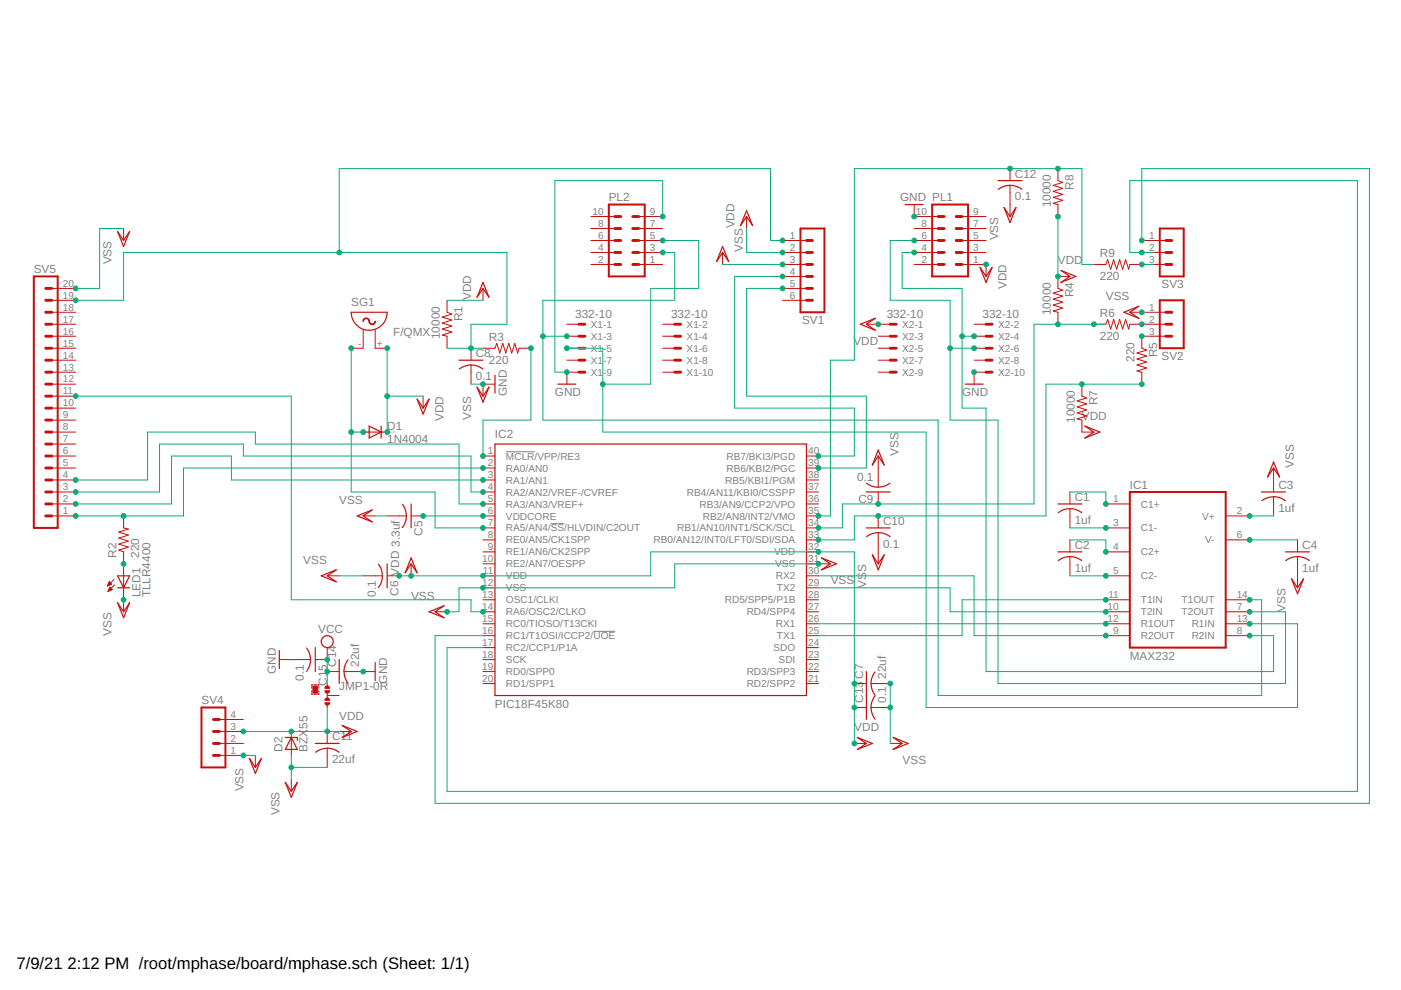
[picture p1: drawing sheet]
<svg xmlns="http://www.w3.org/2000/svg" width="297mm" height="210mm" viewBox="0 0 297 210" stroke-linecap="round" stroke-linejoin="round" font-family="sans-serif">
<path d="M107.3 95.8h6M116.8 111h2.8M125.8 133.9h4.6" fill="none" stroke="#808080" stroke-width=".21"/>
<path d="M7.2 58.6h5v53.3h-5zM129.1 43.4h7.6v15.2h-7.6zM169.7 48.5h5.1v17.7h-5.1zM197.6 43.4h7.7v15.2h-7.7zM245.9 48.5h5.1v10.1h-5.1zM245.9 63.7h5.1v10.1h-5.1zM239.5 104.3h20.4v33h-20.4zM42.7 150h5.1v12.7h-5.1z" fill="none" stroke="#c90d0c" stroke-width=".42"/>
<g fill="none" stroke="#c90d0c" stroke-width=".21">
<path d="M214.1 35.8v2.5M214.1 39.3v6.6M224.3 35.8v2.5l1 .4-2 .6 2 .6-2 .7 2 .6-2 .6 2 .7-2 .6 1 .3v2.5M26.2 48.5v2.5M125.3 51h5M125.3 53.5h5M125.3 56.1h5M125.3 48.5h5M125.3 45.9h5M135.4 51h5.1M135.4 53.5h5.1M135.4 56.1h5.1"/>
<path d="M135.4 48.5h5.1M135.4 45.9h5.1M153.2 53.5v2.6M158.3 45.9v2.6M165.9 51h5.1M165.9 53.5h5.1M165.9 56.1h5.1M165.9 58.6h5.1M193.8 51h5.1M193.8 53.5h5.1M193.8 56.1h5.1M193.8 48.5h5.1"/>
<path d="M193.8 43.4v2.5h5.1M204 51h5.1M204 53.5h5.1M204 56.1h5.1v2.5M204 48.5h5.1M204 45.9h5.1M226.8 58.6h-2.5v2.6l1 .3-2 .6 2 .7-2 .6 2 .7-2 .6 2 .6-2 .7 1 .2v2.5M231.9 56.1h2.6l.3-1 .7 2 .6-2 .6 2 .7-2 .6 2 .7-2 .6 2 .2-1h7.7M242.1 51h5.1M242.1 53.5h5.1M11 68.7h5M11 71.3h5"/>
<path d="M11 73.8h5M11 76.4h5M11 78.9h5M11 61.2h5M11 63.7h5M11 66.2h5M77 69.9v3.9h-2.5M79.5 69.9v3.9h2.6M94.8 63.7v2.5l1 .4-2 .6 2 .7-2 .6 2 .6-2 .7 2 .6-2 .6 1 .3v2.5M99.9 73.8v2.6M99.9 77.4v4M102.4 73.8h2.5l.4-1 .7 2 .6-2 .6 2 .7-2 .6 2 .6-2 .7 2 .2-1h2.6"/>
<path d="M102.4 61.2v2.5M120.2 68.7h2.5M120.2 71.3h2.5M120.2 73.8h2.5M120.2 76.4h2.5M122.7 78.9h-2.5v2.5M140.5 68.7h2.5M140.5 71.3h2.5M140.5 73.8h2.5M140.5 76.4h2.5M140.5 78.9h2.5M165.9 61.2h5.1"/>
<path d="M165.9 63.7h5.1M183.7 68.7h5M186.2 71.3h2.5M186.2 73.8h2.5M186.2 76.4h2.5M186.2 78.9h2.5M206.5 68.7h2.6M206.5 71.3h2.6M206.5 73.8h2.6M206.5 76.4h2.6M209.1 78.9h-2.6v2.5M231.9 68.7h2.6l.3-1 .7 2.1 .6-2.1 .6 2.1 .7-2.1 .6 2.1 .7-2.1 .6 2.1 .2-1.1h7.7"/>
<path d="M239.5 66.2h7.7M247.2 71.3h-5.1v2.5l1 .4-2 .6 2 .7-2 .6 2 .7-2 .6 2 .6-2 .7 1 .2v2.5M11 99.2h5M11 96.7h5M11 91.6h5M11 81.4h5M11 94.1h5M11 89.1h5M11 86.5h5M11 84h5M77 91.6h5.1M89.7 84v2.5"/>
<path d="M102.4 99.2h2.5M102.4 96.7h2.5M104.9 81.4h-2.5v2.6M171 99.2h2.5M171 96.7h2.5M186.2 96.7v6.6M229.4 81.4v2.6l1 .4-2 .6 2 .6-2 .7 2 .6-2 .6 2 .7-2 .6 1 .3v2.5h2.5M270 99.2v5.1M11 106.8h5M11 109.4h5M11 104.3h5M11 101.8h5"/>
<path d="M26.2 109.4v2.5l1 .3-2 .6 2 .7-2 .6 2 .6-2 .7 2 .6-2 .6 1 .4v12.7M77 109.4h2.5M82.1 109.4h4M87.2 109.4h2.5M87.2 119.5v2.6M102.4 106.8h2.5M102.4 111.9h2.5M102.4 117h2.5M102.4 109.4h2.5M102.4 114.5h2.5M102.4 104.3h2.5M102.4 101.8h2.5"/>
<path d="M102.4 119.5h2.5M171 106.8h2.5M171 111.9h2.5M171 117h2.5M171 109.4h2.5M171 114.5h2.5M171 104.3h2.5M171 101.8h2.5M171 119.5h5.1M186.2 104.3v2.5M186.2 109.4v2.5M186.2 112.9v6.6"/>
<path d="M226.8 104.3v2.5M226.8 107.9v4M226.8 114.5v2.5M226.8 118v4.1M234.5 106.8h5M234.5 111.9h5M234.5 117h5M259.9 109.4h5M259.9 114.5h5M270 105.3v4.1M275.1 114.5v2.5M275.1 118v6.6"/>
<path d="M22.8 124.1h.3M22.9 124h.4M22.9 125.3h.1M22.9 123.9h.7M23 123.8h.6M23 125.2h.3M23 123.6h.5M23 125.1h.6M23.1 123.5h.2M23.1 125h.7M23.1 123.4h.1M23.1 124.8h.5"/>
<path d="M23.2 123.4l.5 .5-.9 .3zM23.2 124.7h.3M23.2 124.6h.2M23.3 124.5l.5 .5-.9 .4zM24.2 122.9l-1.4 1.3M24.3 124l-1.4 1.4M59.2 139.8h6.6M69.4 122.1h2.5M69.4 137.3v2.5h-2.6M77 122.1h4.1M82.1 122.1h2.5M92.2 129.7h2.6"/>
<path d="M102.4 122.1h2.5M102.4 127.2h2.5M102.4 129.7h2.5M102.4 132.2h2.5M102.4 134.8h2.5M102.4 124.6h2.5M102.4 137.3h2.5M102.4 139.8h2.5M171 122.1h2.5M171 127.2h2.5M171 129.7h2.5M171 132.2h2.5"/>
<path d="M171 134.8h2.5M171 124.6h2.5M171 137.3h2.5M171 139.8h2.5M234.5 122.1h5M234.5 127.2h5M234.5 129.7h5M234.5 132.2h5M234.5 134.8h5M259.9 127.2h5M259.9 129.7h5M259.9 132.2h5"/>
<path d="M259.9 134.8h5M46.5 157.6h5.1M46.5 155.1h5.1M46.5 152.5h5.1M61.8 155.1v5.1M66.1 147v.2h.2M66.1 145.7v.2M66.1 146.5v.2M66.3 145.2h-.2v.2M66.6 145.2h.5M66.6 147.2h.5M67.4 145.2h.2v.2"/>
<path d="M67.6 147v.2h-.2M67.6 145.7v.2M67.6 146.5v.2M69.4 142.4h2.5M69.4 144.9v.8M69.4 147v1M69.4 149.2v.8M69.4 155.1v2.5M69.4 158.6v4.1M69.4 147.5h2.5M71.9 155.1h2.6M72.9 142.4h6.6"/>
<path d="M102.4 142.4h2.5M102.4 144.9h2.5M171 142.4h2.5M171 144.9h2.5M181.1 144.9h2.6M181.1 157.6h2.6M181.1 150h2.6M184.7 144.9h4M184.7 150h4M188.7 157.6h2.6M46.5 160.2h5.1M54.1 160.2v2.5"/>
<path d="M61.8 165.2v2.6"/>
</g>
<g fill="none" stroke="#c90d0c" stroke-width=".61">
<path d="M130.3 56.1h1.3M130.3 53.5h1.3M130.3 51h1.3M130.3 45.9h1.3M130.3 48.5h1.3M134.2 56.1h1.2M134.2 53.5h1.2M134.2 51h1.2M134.2 45.9h1.2M134.2 48.5h1.2M171 56.1h1.3M171 53.5h1.3"/>
<path d="M171 51h1.3M171 58.6h1.3M198.9 56.1h1.3M198.9 53.5h1.3M198.9 51h1.3M198.9 45.9h1.3M198.9 48.5h1.3M202.7 56.1h1.3M202.7 53.5h1.3M202.7 51h1.3M202.7 45.9h1.3M202.7 48.5h1.3"/>
<path d="M247.2 56.1h1.2M247.2 53.5h1.2M247.2 51h1.2M9.7 68.7h1.3M9.7 71.3h1.3M9.7 73.8h1.3M9.7 76.4h1.3M9.7 78.9h1.3M9.7 61.2h1.3M9.7 63.7h1.3M9.7 66.2h1.3M122.7 68.7h1.3"/>
<path d="M122.7 71.3h1.3M122.7 73.8h1.3M122.7 76.4h1.3M122.7 78.9h1.3M143 68.7h1.3M143 71.3h1.3M143 73.8h1.3M143 76.4h1.3M143 78.9h1.3M171 61.2h1.3M171 63.7h1.3M188.7 68.7h1.3"/>
<path d="M188.7 71.3h1.3M188.7 73.8h1.3M188.7 76.4h1.3M188.7 78.9h1.3M209.1 68.7h1.2M209.1 71.3h1.2M209.1 73.8h1.2M209.1 76.4h1.2M209.1 78.9h1.2M247.2 68.7h1.2M247.2 71.3h1.2M247.2 66.2h1.2"/>
<path d="M9.7 99.2h1.3M9.7 91.6h1.3M9.7 94.1h1.3M9.7 96.7h1.3M9.7 86.5h1.3M9.7 89.1h1.3M9.7 81.4h1.3M9.7 84h1.3M9.7 104.3h1.3M9.7 106.8h1.3M9.7 109.4h1.3M9.7 101.8h1.3"/>
<path d="M45.3 155.1h1.2M45.3 157.6h1.2M45.3 152.5h1.2M45.3 160.2h1.2"/>
</g>
<g fill="none" stroke="#c90d0c" stroke-width=".25">
<path d="M211.6 38.3h5.1M214.1 39.3l1.6 .3 .9 .5M214.1 39.3l-1.5 .3-.9 .5M24.9 49.1l1.3 1.9 1.3-1.9-1.3 3.2zM102.4 59.9l1.3 3.1-1.3-1.8-1.3 1.8zM153.2 52.3l1.3 3.1-1.3-1.9-1.3 1.9zM158.3 44.6l1.3 3.2-1.3-1.9-1.3 1.9zM191.9 43.4h3.8M207.8 56.7l1.3 1.9 1.2-1.9-1.2 3.2zM212.9 44l1.2 1.9 1.3-1.9-1.3 3.2zM224.9 57.3l3.2 1.3-3.2 1.3 1.9-1.3zM74.5 66.2h7.6a3.8 3.8 0 0 1-3.8 3.8 3.8 3.8 0 0 1-3.8-3.8z"/>
<path d="M97.3 76.4h5.1M97.4 78.2a4.1 4.1 0 0 1 5 0M104.9 79.5v3.9M182.4 68.7l3.2-1.2-1.9 1.2 1.9 1.3zM238.3 66.2l3.1-1.3-1.9 1.3 1.9 1.3zM78.3 90.3l2.5 1.3-2.5 1.3zM80.8 90.3v2.6M88.4 84.6l1.3 1.9 1.3-1.9-1.3 3.2zM101.1 82.1l1.3 1.9 1.3-1.9-1.3 3.2zM104.9 94.1h66.1v53.4h-66.1zM118.3 81.4h3.8M186.2 95.4l1.3 3.2-1.3-1.9-1.2 1.9z"/>
<path d="M204.6 81.4h3.8M230 90.3l3.2 1.3-3.2 1.3 1.9-1.3zM270 98l1.3 3.1-1.3-1.9-1.2 1.9zM75.7 109.4l3.2-1.3-1.9 1.3 1.9 1.3zM80.2 119.6l.7 1.4 .2 1.1M82.1 119.5v5.1M85.3 106.9l.7 1.4 .1 1.1M86.2 109.4l-.3 1.6-.6 .9M87.2 106.8v5.1M87.2 118.3l1.2 3.2-1.2-2-1.3 2zM174.2 118.3l3.1 1.2-3.1 1.3 1.9-1.3zM183.7 104.3h5"/>
<path d="M183.7 111.9h5M183.7 102.4a4 4 0 0 0 5 0M185 117.6l1.2 1.9 1.3-1.9-1.3 3.2zM186.2 112.9l1.1 .2 1.4 .7M186.2 112.9l-1.5 .3-1 .6M224.3 106.8h5.1M224.3 117h5.1M224.4 108.7a4 4 0 0 1 4.9 0M226.8 118l1.6 .3 .9 .6M226.8 118l-1.5 .3-.9 .6M267.5 104.3h5.1M267.5 106.2a4.1 4.1 0 0 1 5 0"/>
<path d="M272.6 117h5M275.1 118l1.6 .3 .9 .6M275.1 118l-1.1 .2-1.4 .7M24.9 122.1h2.6l-1.3 2.5zM24.9 124.6h2.6M24.9 127.8l1.3 1.9 1.3-1.9-1.3 3.2zM59.2 137.9v3.9M65 137.4a4 4 0 0 1 0 4.9M66.8 137.3v5.1M68.1 122.1l3.2-1.3-1.9 1.3 1.9 1.3zM71.9 139.8v5.1M73.8 139.9a4 4 0 0 0 0 5"/>
<path d="M81.1 122.1l-.3 1.6-.6 .9M91 129.7l3.1-1.3-1.9 1.3 1.9 1.3zM273.8 122.7l1.3 1.9 1.3-1.9-1.3 3.2zM60.5 156.4h2.5v.6M61.8 156.4l1.2 2.5h-2.5zM66.8 157.6h5.1M66.9 159.5a4 4 0 0 1 5 0M72.6 153.8l3.1 1.3-3.1 1.3 1.9-1.3zM79.5 140.5v3.8M181.8 156.4l3.2 1.2-3.2 1.3 1.9-1.3zM183.7 142.4v10.1M184.7 144.9l.3 1.6 .5 .9"/>
<path d="M184.7 150l.1 1.1 .7 1.4M185.5 142.5l-.7 1.4-.1 1M185.5 147.5l-.7 1.4-.1 1.1M189.4 156.4l3.2 1.2-3.2 1.3 1.9-1.3zM52.9 160.8l1.2 1.9 1.3-1.9-1.3 3.2zM60.5 165.9l1.3 1.9 1.2-1.9-1.2 3.2z"/>
<circle cx="69.4" cy="136" r="1.27"/>
</g>
<g fill="#c90d0c" stroke="#c90d0c" stroke-width=".21">
<path d="M77.1 67.6a.72 .72 0 0 1 .8-.2 .72 .72 0 0 1 .5 .7h-.2a.56 .56 0 0 0-.6-.5 .56 .56 0 0 0-.5 .5l-.2-.1z" fill-rule="evenodd"/>
<path d="M78.2 68.1h.2a.56 .56 0 0 0 .5 .6 .56 .56 0 0 0 .6-.6h.1a.71 .71 0 0 1-.7 .7 .71 .71 0 0 1-.7-.7z" fill-rule="evenodd"/>
<path d="M69 145.6l.6-.1 .3 .4h-1z" fill-rule="evenodd"/>
<path d="M69 148.1l.6-.1 .3 .5h-1z" fill-rule="evenodd"/>
<path d="M68.9 146.5h1a.51 .51 0 0 1-.5 .5 .51 .51 0 0 1-.5-.5z" fill-rule="evenodd"/>
<path d="M68.9 149h1a.51 .51 0 0 1-.5 .5 .51 .51 0 0 1-.5-.5z" fill-rule="evenodd"/>
</g>
<path d="M66.3 145.4h1.1v1.6h-1.1z" fill="#c90d0c" stroke="#c90d0c" stroke-width=".21"/>
<g fill="none" stroke="#0dab76" stroke-width=".21">
<path d="M26.2 48.5h-5.1v12.7h-5.1M140.5 53.5h2.5v10.2h-27.9v25.4h83.8v58.4h68.6v-20.3h-2.6M140.5 51h7.6v10.2h-10.1v20.2h-10.2M140.5 45.9v-7.6h-22.9v40.6h2.6M153.2 56.1h12.7M158.3 48.5v5h7.6M165.9 58.6h-10.2v27.9h25.4v10.2h-7.6M165.9 51h-2.5v-15.2h-91.5v17.7M193.8 51h-5.1v12.7h12.7v25.4h10.2v55.8h61v-15.2h-7.7M193.8 53.5h-2.5v7.7h12.7v25.3h5.1v55.9h60.9v-7.6h-5.1M224.3 45.9v12.7M231.9 56.1h-2.5v-20.3h-48.3v40.6h-5v33h-2.6"/>
<path d="M242.1 51v-15.2h48.2v134.5h-198.1v-35.5h10.2M242.1 56.1h2.5M244.6 53.5h-5.1v-15.2h48.3v129.5h-193v-30.5h7.6M16 63.7h10.2v-10.2h81.3v15.2h-7.6v5.1M74.5 73.8v30.5h17.7v7.6h10.2M82.1 73.8v17.8M94.8 63.7h7.6M94.8 73.8h7.6M112.6 73.8v15.3h-10.2v7.6M115.1 71.3h5.1M120.2 73.8h7.6v17.8h68.6v58.4h78.7v-17.8h-10.2M165.9 61.2h-7.6v22.8h25.4v15.2h-10.2"/>
<path d="M201.4 73.8h5.1M204 71.3h2.5M234.5 68.7h-15.3v38.1h-40.6v5.1h-5.1M16 84h45.8v43.2h38.1v2.5h2.5M74.5 91.6h2.5M82.1 84h7.6M99.9 81.4h2.5M102.4 99.2h-63.5v10.2h-22.9M242.1 81.4h-20.3v28h-40.7v5.1h-7.6M16 104.3h17.8v-10.2h17.8v2.6h48.3v7.6h2.5M16 101.8h15.3v-10.2h22.8v2.5h43.2v12.7h5.1M79.5 109.4h2.6"/>
<path d="M89.7 109.4h12.7M102.4 101.8h-53.3v-5.1h-12.7v10.1h-20.4M173.5 119.5h-30.5v5.1h-45.7v5.1h-2.5M226.8 111.9h7.7M226.8 114.5h7.7v2.5M226.8 104.3h7.7v2.5M264.9 114.5h10.2M264.9 109.4h5.1M69.4 139.8v5.1M71.9 122.1h5.1M84.6 122.1h53.4v-5.1h43.1v40.6M173.5 122.1h33v12.7h28"/>
<path d="M173.5 124.6h27.9v5.1h33.1M173.5 132.2h61M226.8 122.1h7.7M234.5 127.2h-30.5v7.6h-30.5M51.6 155.1h20.3M69.4 150v5.1M188.7 144.9v12.7M51.6 160.2h2.5M61.8 160.2v5M61.8 162.7h7.6"/>
</g>
<g fill="#0dab76" stroke="#0dab76" stroke-width=".21">
<circle cx="234.5" cy="111.9" r=".51"/>
<circle cx="234.5" cy="122.1" r=".51"/>
<circle cx="234.5" cy="117" r=".51"/>
<circle cx="234.5" cy="106.8" r=".51"/>
<circle cx="264.9" cy="109.4" r=".51"/>
<circle cx="264.9" cy="114.5" r=".51"/>
<circle cx="102.4" cy="109.4" r=".51"/>
<circle cx="89.7" cy="109.4" r=".51"/>
<circle cx="234.5" cy="129.7" r=".51"/>
<circle cx="234.5" cy="127.2" r=".51"/>
<circle cx="234.5" cy="132.2" r=".51"/>
<circle cx="234.5" cy="134.8" r=".51"/>
<circle cx="82.1" cy="84" r=".51"/>
<circle cx="82.1" cy="73.8" r=".51"/>
<circle cx="82.1" cy="91.6" r=".51"/>
<circle cx="186.2" cy="68.7" r=".51"/>
<circle cx="61.8" cy="155.1" r=".51"/>
<circle cx="69.4" cy="155.1" r=".51"/>
<circle cx="51.6" cy="155.1" r=".51"/>
<circle cx="224.3" cy="58.6" r=".51"/>
<circle cx="224.3" cy="45.9" r=".51"/>
<circle cx="209.1" cy="56.1" r=".51"/>
<circle cx="165.9" cy="53.5" r=".51"/>
<circle cx="87.2" cy="122.1" r=".51"/>
<circle cx="84.6" cy="122.1" r=".51"/>
<circle cx="102.4" cy="122.1" r=".51"/>
<circle cx="181.1" cy="144.9" r=".51"/>
<circle cx="181.1" cy="157.6" r=".51"/>
<circle cx="173.5" cy="117" r=".51"/>
<circle cx="181.1" cy="150" r=".51"/>
<circle cx="188.7" cy="150" r=".51"/>
<circle cx="188.7" cy="144.9" r=".51"/>
<circle cx="94.8" cy="129.7" r=".51"/>
<circle cx="102.4" cy="124.6" r=".51"/>
<circle cx="173.5" cy="119.5" r=".51"/>
<circle cx="51.6" cy="160.2" r=".51"/>
<circle cx="242.1" cy="66.2" r=".51"/>
<circle cx="61.8" cy="162.7" r=".51"/>
<circle cx="26.2" cy="127.2" r=".51"/>
<circle cx="16" cy="61.2" r=".51"/>
<circle cx="165.9" cy="56.1" r=".51"/>
<circle cx="74.5" cy="73.8" r=".51"/>
<circle cx="77" cy="91.6" r=".51"/>
<circle cx="74.5" cy="91.6" r=".51"/>
<circle cx="102.4" cy="111.9" r=".51"/>
<circle cx="99.9" cy="73.8" r=".51"/>
<circle cx="16" cy="63.7" r=".51"/>
<circle cx="71.9" cy="53.5" r=".51"/>
<circle cx="165.9" cy="51" r=".51"/>
<circle cx="102.4" cy="96.7" r=".51"/>
<circle cx="112.6" cy="73.8" r=".51"/>
<circle cx="102.4" cy="81.4" r=".51"/>
<circle cx="206.5" cy="78.9" r=".51"/>
<circle cx="120.2" cy="78.9" r=".51"/>
<circle cx="140.5" cy="45.9" r=".51"/>
<circle cx="193.8" cy="45.9" r=".51"/>
<circle cx="77" cy="142.4" r=".51"/>
<circle cx="206.5" cy="73.8" r=".51"/>
<circle cx="264.9" cy="129.7" r=".51"/>
<circle cx="201.4" cy="73.8" r=".51"/>
<circle cx="193.8" cy="51" r=".51"/>
<circle cx="120.2" cy="71.3" r=".51"/>
<circle cx="264.9" cy="127.2" r=".51"/>
<circle cx="115.1" cy="71.3" r=".51"/>
<circle cx="140.5" cy="53.5" r=".51"/>
<circle cx="120.2" cy="73.8" r=".51"/>
<circle cx="264.9" cy="132.2" r=".51"/>
<circle cx="140.5" cy="51" r=".51"/>
<circle cx="127.8" cy="81.4" r=".51"/>
<circle cx="242.1" cy="68.7" r=".51"/>
<circle cx="242.1" cy="71.3" r=".51"/>
<circle cx="186.2" cy="106.8" r=".51"/>
<circle cx="173.5" cy="111.9" r=".51"/>
<circle cx="231.9" cy="68.7" r=".51"/>
<circle cx="224.3" cy="68.7" r=".51"/>
<circle cx="186.2" cy="109.4" r=".51"/>
<circle cx="173.5" cy="114.5" r=".51"/>
<circle cx="242.1" cy="81.4" r=".51"/>
<circle cx="229.4" cy="81.4" r=".51"/>
<circle cx="206.5" cy="71.3" r=".51"/>
<circle cx="264.9" cy="134.8" r=".51"/>
<circle cx="204" cy="71.3" r=".51"/>
<circle cx="193.8" cy="53.5" r=".51"/>
<circle cx="26.2" cy="109.4" r=".51"/>
<circle cx="16" cy="109.4" r=".51"/>
<circle cx="102.4" cy="99.2" r=".51"/>
<circle cx="26.2" cy="119.5" r=".51"/>
<circle cx="16" cy="106.8" r=".51"/>
<circle cx="102.4" cy="101.8" r=".51"/>
<circle cx="16" cy="104.3" r=".51"/>
<circle cx="102.4" cy="104.3" r=".51"/>
<circle cx="16" cy="101.8" r=".51"/>
<circle cx="102.4" cy="106.8" r=".51"/>
<circle cx="16" cy="84" r=".51"/>
<circle cx="102.4" cy="129.7" r=".51"/>
<circle cx="173.5" cy="99.2" r=".51"/>
<circle cx="165.9" cy="61.2" r=".51"/>
<circle cx="165.9" cy="58.6" r=".51"/>
<circle cx="173.5" cy="96.7" r=".51"/>
<circle cx="173.5" cy="109.4" r=".51"/>
<circle cx="214.1" cy="35.8" r=".51"/>
<circle cx="224.3" cy="35.8" r=".51"/>
<circle cx="242.1" cy="56.1" r=".51"/>
<circle cx="242.1" cy="51" r=".51"/>
<circle cx="242.1" cy="53.5" r=".51"/>
<circle cx="69.4" cy="142.4" r=".51"/>
<circle cx="69.4" cy="139.8" r=".51"/>
</g>
<g font-size="3.5">
<text x="3.5" y="205.4">7/9/21</text>
<text x="14.3" y="205.4">2:12 PM /root/mphase/board/mphase.sch (Sheet: 1/1)</text>
</g>
<g font-size="2.5" fill="#808080">
<text x="215.2" y="37.7">C12</text>
<text x="227.6" y="40.2" transform="rotate(-90 227.6 40.2)">R8</text>
<text x="129.1" y="42.6">PL2</text>
<text x="190.8" y="42.6">GND PL1</text>
<text x="215.2" y="42.5">0.1</text>
<text x="222.8" y="44" transform="rotate(-90 222.8 44)">10000</text>
<text x="155.7" y="48.4" transform="rotate(-90 155.7 48.4)">VDD</text>
<text x="157.5" y="53.4" transform="rotate(-90 157.5 53.4)">VSS</text>
<text x="211.6" y="51" transform="rotate(-90 211.6 51)">VSS</text>
<text x="7.2" y="57.8">SV5</text>
<text x="23.7" y="56.1" transform="rotate(-90 23.7 56.1)">VSS</text>
<text x="224.3" y="56.1">VDD</text>
<text x="233.2" y="59.4">220</text>
<text x="233.2" y="54.6">R9</text>
<text x="74.5" y="64.9">SG1</text>
<text x="99.9" y="63.7" transform="rotate(-90 99.9 63.7)">VDD</text>
<text x="213.4" y="61.3" transform="rotate(-90 213.4 61.3)">VDD</text>
<text x="227.6" y="63.1" transform="rotate(-90 227.6 63.1)">R4</text>
<text x="234.5" y="63.7">VSS</text>
<text x="246.3" y="61.1">SV3</text>
<text x="83.4" y="71.3">F/QMX</text>
<text x="93.3" y="71.9" transform="rotate(-90 93.3 71.9)">10000</text>
<text x="98.1" y="68.1" transform="rotate(-90 98.1 68.1)">R1</text>
<text x="122" y="67.4">332-10</text>
<text x="142.3" y="67.4">332-10</text>
<text x="170.1" y="68.8">SV1</text>
<text x="188" y="67.4">332-10</text>
<text x="208.3" y="67.4">332-10</text>
<text x="222.8" y="66.8" transform="rotate(-90 222.8 66.8)">10000</text>
<text x="233.2" y="67.3">R6</text>
<text x="100.9" y="75.7">C8</text>
<text x="103.7" y="77.1">220</text>
<text x="103.7" y="72.3">R3</text>
<text x="180.9" y="73.1">VDD</text>
<text x="233.2" y="72.1">220</text>
<text x="240.6" y="76.7" transform="rotate(-90 240.6 76.7)">220</text>
<text x="245.4" y="75.8" transform="rotate(-90 245.4 75.8)">R5</text>
<text x="246.3" y="76.4">SV2</text>
<text x="100.9" y="80.6">0.1</text>
<text x="107.5" y="84" transform="rotate(-90 107.5 84)">GND</text>
<text x="117.6" y="84">GND</text>
<text x="204" y="84">GND</text>
<text x="94" y="89.3" transform="rotate(-90 94 89.3)">VDD</text>
<text x="99.9" y="89.1" transform="rotate(-90 99.9 89.1)">VSS</text>
<text x="227.9" y="89.7" transform="rotate(-90 227.9 89.7)">10000</text>
<text x="229.4" y="89.1">VDD</text>
<text x="232.7" y="85.9" transform="rotate(-90 232.7 85.9)">R7</text>
<text x="82.1" y="93.9">1N4004</text>
<text x="82.1" y="91.1">D1</text>
<text x="104.9" y="92.9">IC2</text>
<text x="181.7" y="101.9">0.1</text>
<text x="190.5" y="96.6" transform="rotate(-90 190.5 96.6)">VSS</text>
<text x="274.3" y="99.1" transform="rotate(-90 274.3 99.1)">VSS</text>
<text x="71.9" y="106.8">VSS</text>
<text x="182" y="106.7">C9</text>
<text x="227.9" y="106.2">C1</text>
<text x="239.5" y="103.7">IC1</text>
<text x="271" y="103.7">C3</text>
<text x="89.6" y="113.6" transform="rotate(-90 89.6 113.6)">C5</text>
<text x="187.2" y="111.3">C10</text>
<text x="227.9" y="111">1uf</text>
<text x="271" y="108.5">1uf</text>
<text x="24.7" y="118.3" transform="rotate(-90 24.7 118.3)">R2</text>
<text x="29.5" y="118.3" transform="rotate(-90 29.5 118.3)">220</text>
<text x="64.3" y="119.5">VSS</text>
<text x="187.2" y="116.1">0.1</text>
<text x="227.9" y="116.4">C2</text>
<text x="276.1" y="116.4">C4</text>
<text x="84.6" y="122.1" transform="rotate(-90 84.6 122.1)">VDD 3.3uf</text>
<text x="176.1" y="123.9">VSS</text>
<text x="183.7" y="124.6" transform="rotate(-90 183.7 124.6)">VSS</text>
<text x="227.9" y="121.2">1uf</text>
<text x="276.1" y="121.2">1uf</text>
<text x="29.8" y="126.7" transform="rotate(-90 29.8 126.7)">LED1</text>
<text x="31.9" y="126.7" transform="rotate(-90 31.9 126.7)">TLLR4400</text>
<text x="79.7" y="126.6" transform="rotate(-90 79.7 126.6)">0.1</text>
<text x="84.5" y="126.3" transform="rotate(-90 84.5 126.3)">C6</text>
<text x="87.2" y="127.2">VSS</text>
<text x="272.6" y="129.7" transform="rotate(-90 272.6 129.7)">VSS</text>
<text x="23.7" y="134.8" transform="rotate(-90 23.7 134.8)">VSS</text>
<text x="67.5" y="134.1">VCC</text>
<text x="58.5" y="142.9" transform="rotate(-90 58.5 142.9)">GND</text>
<text x="71.3" y="141.4" transform="rotate(-90 71.3 141.4)">C14</text>
<text x="76.1" y="141.4" transform="rotate(-90 76.1 141.4)">22uf</text>
<text x="183" y="143.9" transform="rotate(-90 183 143.9)">C7</text>
<text x="187.9" y="143.9" transform="rotate(-90 187.9 143.9)">22uf</text>
<text x="239.5" y="139.9">MAX232</text>
<text x="42.7" y="149.3">SV4</text>
<text x="64.4" y="144.3" transform="rotate(-90 64.4 144.3)">0.1</text>
<text x="69.3" y="145.4" transform="rotate(-90 69.3 145.4)">C15</text>
<text x="71.9" y="146.2">JMP1-0R</text>
<text x="82.1" y="144.9" transform="rotate(-90 82.1 144.9)">GND</text>
<text x="183" y="149" transform="rotate(-90 183 149)">C13</text>
<text x="187.9" y="149" transform="rotate(-90 187.9 149)">0.1</text>
<text x="65.2" y="154.6" transform="rotate(-90 65.2 154.6)">55</text>
<text x="71.9" y="152.6">VDD</text>
<text x="104.9" y="150">PIC18F45K80</text>
<text x="181.1" y="155.1">VDD</text>
<text x="59.9" y="159.4" transform="rotate(-90 59.9 159.4)">D2</text>
<text x="65.2" y="159.4" transform="rotate(-90 65.2 159.4)">BZX</text>
<text x="70.4" y="161.8">22uf</text>
<text x="70.4" y="157">C11</text>
<text x="191.4" y="161.9">VSS</text>
<text x="51.6" y="167.8" transform="rotate(-90 51.6 167.8)">VSS</text>
<text x="59.2" y="172.9" transform="rotate(-90 59.2 172.9)">VSS</text>
</g>
<g font-size="2.1" fill="#808080">
<text x="125.6" y="45.5">10</text>
<text x="137.8" y="45.5">9</text>
<text x="194.2" y="45.5">10</text>
<text x="206.3" y="45.5">9</text>
<text x="126.8" y="53.2">4</text>
<text x="126.8" y="50.6">6</text>
<text x="126.8" y="48.1">8</text>
<text x="137.8" y="53.2">3</text>
<text x="137.8" y="50.6">5</text>
<text x="137.8" y="48.1">7</text>
<text x="167.5" y="50.6">1</text>
<text x="167.5" y="53.2">2</text>
<text x="195.4" y="53.2">4</text>
<text x="195.4" y="50.6">6</text>
<text x="195.4" y="48.1">8</text>
<text x="206.3" y="53.2">3</text>
<text x="206.3" y="50.6">5</text>
<text x="206.3" y="48.1">7</text>
<text x="243.6" y="50.6">1</text>
<text x="243.6" y="53.2">2</text>
<text x="126.8" y="55.7">2</text>
<text x="137.8" y="55.7">1</text>
<text x="167.5" y="55.7">3</text>
<text x="167.5" y="58.2">4</text>
<text x="195.4" y="55.7">2</text>
<text x="206.3" y="55.7">1</text>
<text x="243.6" y="55.7">3</text>
<text x="13.3" y="65.9">18</text>
<text x="13.3" y="63.3">19</text>
<text x="13.3" y="60.8">20</text>
<text x="167.5" y="60.8">5</text>
<text x="167.5" y="63.3">6</text>
<text x="243.6" y="65.9">1</text>
<text x="13.3" y="70.9">16</text>
<text x="13.3" y="68.4">17</text>
<text x="125.3" y="69.5">X1-1</text>
<text x="145.6" y="69.5">X1-2</text>
<text x="191.3" y="69.5">X2-1</text>
<text x="211.6" y="69.5">X2-2</text>
<text x="243.6" y="68.4">2</text>
<text x="243.6" y="70.9">3</text>
<text x="13.3" y="76">14</text>
<text x="13.3" y="73.5">15</text>
<text x="75.9" y="73.5">-</text>
<text x="79.9" y="73.5">+</text>
<text x="125.3" y="72.1">X1-3</text>
<text x="125.3" y="74.6">X1</text>
<text x="125.3" y="77.1">X1</text>
<text x="127.9" y="74.6">-5</text>
<text x="127.9" y="77.1">-7</text>
<text x="145.6" y="72.1">X1-4</text>
<text x="145.6" y="74.6">X1-6</text>
<text x="145.6" y="77.1">X1-8</text>
<text x="191.3" y="72.1">X2-3</text>
<text x="191.3" y="74.6">X2-5</text>
<text x="191.3" y="77.1">X2-7</text>
<text x="211.6" y="72.1">X2-4</text>
<text x="211.6" y="74.6">X2-6</text>
<text x="211.6" y="77.1">X2-8</text>
<text x="13.3" y="83.6">11</text>
<text x="13.3" y="81.1">12</text>
<text x="13.3" y="78.6">13</text>
<text x="125.3" y="79.7">X1</text>
<text x="127.9" y="79.7">-9</text>
<text x="145.6" y="79.7">X1-10</text>
<text x="191.3" y="79.7">X2-9</text>
<text x="211.6" y="79.7">X2-10</text>
<text x="13.3" y="88.7">9</text>
<text x="13.3" y="86.2">10</text>
<text x="13.3" y="93.8">7</text>
<text x="13.3" y="91.3">8</text>
<text x="13.3" y="101.4">4</text>
<text x="13.3" y="98.9">5</text>
<text x="13.3" y="96.3">6</text>
<text x="103.4" y="96.3">1</text>
<text x="103.4" y="98.9">2</text>
<text x="103.4" y="101.4">3</text>
<text x="107.3" y="97.5">MCLR/VPP/RE3</text>
<text x="107.3" y="100">RA0/AN0</text>
<text x="154" y="100">RB6/KBI2/PGC</text>
<text x="154" y="97.5">RB7/BKI3/PGD</text>
<text x="171.3" y="101.4">38</text>
<text x="171.3" y="98.9">39</text>
<text x="171.3" y="96.3">40</text>
<text x="13.3" y="106.5">2</text>
<text x="13.3" y="104">3</text>
<text x="103.4" y="104">4</text>
<text x="103.4" y="106.5">5</text>
<text x="107.3" y="102.5">RA1/AN1</text>
<text x="107.3" y="105.1">RA2/AN2/VREF-/CVREF</text>
<text x="107.3" y="107.6">RA3/AN3/VREF+</text>
<text x="145.6" y="105.1">RB4/AN11/KBI0/CSSPP</text>
<text x="148.3" y="107.6">RB3/AN9/CCP2/VPO</text>
<text x="153.8" y="102.5">RB5/KBI1/PGM</text>
<text x="171.3" y="106.5">36</text>
<text x="171.3" y="104">37</text>
<text x="236" y="106.5">1</text>
<text x="241.9" y="107.6">C1+</text>
<text x="13.3" y="109">1</text>
<text x="103.4" y="109">6</text>
<text x="103.4" y="111.6">7</text>
<text x="107.3" y="110.1">VDDCORE</text>
<text x="107.3" y="112.7">RA5/AN4/SS/HLVDIN/C2OUT</text>
<text x="143.6" y="112.7">RB1/AN10/INT1/SCK/SCL</text>
<text x="149" y="110.1">RB2/AN8/INT2/VMO</text>
<text x="171.3" y="111.6">34</text>
<text x="171.3" y="109">35</text>
<text x="236" y="111.6">3</text>
<text x="241.9" y="112.7">C1-</text>
<text x="254.9" y="110.1">V+</text>
<text x="262.2" y="109">2</text>
<text x="102.2" y="119.2">10</text>
<text x="103.4" y="114.1">8</text>
<text x="103.4" y="116.6">9</text>
<text x="107.3" y="115.2">RE0/AN5/CK1SPP</text>
<text x="107.3" y="117.8">RE1/AN6/CK2SPP</text>
<text x="138.6" y="115.2">RB0/AN12/INT0/LFT0/SDI/SDA</text>
<text x="164.1" y="117.8">VDD</text>
<text x="171.3" y="114.1">33</text>
<text x="171.3" y="116.6">32</text>
<text x="171.3" y="119.2">31</text>
<text x="236" y="116.6">4</text>
<text x="241.9" y="117.8">C2+</text>
<text x="255.5" y="115.2">V-</text>
<text x="262.2" y="114.1">6</text>
<text x="102.2" y="124.3">12</text>
<text x="102.4" y="121.7">11</text>
<text x="107.3" y="125.4">VSS</text>
<text x="107.3" y="122.8">VDD</text>
<text x="107.3" y="120.3">RE2/AN7/OESPP</text>
<text x="164.4" y="120.3">VSS</text>
<text x="164.5" y="122.8">RX2</text>
<text x="164.7" y="125.4">TX2</text>
<text x="171.3" y="124.3">29</text>
<text x="171.3" y="121.7">30</text>
<text x="236" y="121.7">5</text>
<text x="241.9" y="122.8">C2-</text>
<text x="102.2" y="126.8">13</text>
<text x="102.2" y="129.3">14</text>
<text x="102.2" y="131.9">15</text>
<text x="107.3" y="127.9">OSC1/CLKI</text>
<text x="107.3" y="130.5">RA6/OSC2/CLKO</text>
<text x="153.7" y="127.9">RD5/SPP5/P1B</text>
<text x="158.3" y="130.5">RD4/SPP4</text>
<text x="171.3" y="131.9">26</text>
<text x="171.3" y="129.3">27</text>
<text x="171.3" y="126.8">28</text>
<text x="234.8" y="129.3">10</text>
<text x="234.8" y="131.9">12</text>
<text x="235" y="126.8">11</text>
<text x="241.9" y="127.9">T1IN</text>
<text x="241.9" y="130.5">T2IN</text>
<text x="250.5" y="127.9">T1OUT</text>
<text x="250.5" y="130.5">T2OUT</text>
<text x="262.2" y="126.8">14</text>
<text x="262.2" y="129.3">7</text>
<text x="262.2" y="131.9">13</text>
<text x="102.2" y="134.4">16</text>
<text x="102.2" y="137">17</text>
<text x="107.3" y="133">RC0/TIOSO/T13CKI</text>
<text x="107.3" y="135.5">RC1/T1OSI/ICCP2/UOE</text>
<text x="164.5" y="133">RX1</text>
<text x="164.7" y="135.5">TX1</text>
<text x="171.3" y="137">24</text>
<text x="171.3" y="134.4">25</text>
<text x="236" y="134.4">9</text>
<text x="241.9" y="133">R1OUT</text>
<text x="241.9" y="135.5">R2OUT</text>
<text x="252.7" y="133">R1IN</text>
<text x="252.7" y="135.5">R2IN</text>
<text x="262.2" y="134.4">8</text>
<text x="102.2" y="139.5">18</text>
<text x="102.2" y="142">19</text>
<text x="107.3" y="138.1">RC2/CCP1/P1A</text>
<text x="107.3" y="140.6">SCK</text>
<text x="107.3" y="143.2">RD0/SPP0</text>
<text x="158.3" y="143.2">RD3/SPP3</text>
<text x="164" y="138.1">SDO</text>
<text x="165.1" y="140.6">SDI</text>
<text x="171.3" y="142">22</text>
<text x="171.3" y="139.5">23</text>
<text x="102.2" y="144.6">20</text>
<text x="107.3" y="145.7">RD1/SPP1</text>
<text x="158.3" y="145.7">RD2/SPP2</text>
<text x="171.3" y="144.6">21</text>
<text x="48.9" y="154.7">3</text>
<text x="48.9" y="152.2">4</text>
<text x="48.9" y="159.8">1</text>
<text x="48.9" y="157.3">2</text>
</g>
<g font-size=".6" fill="#ffba08">
<text x="75.3" y="91.8">SpiceOrder</text>
<text x="78.4" y="91.8">1</text>
<text x="80.4" y="91.8">SpiceOrder 2</text>
</g>
</svg>
